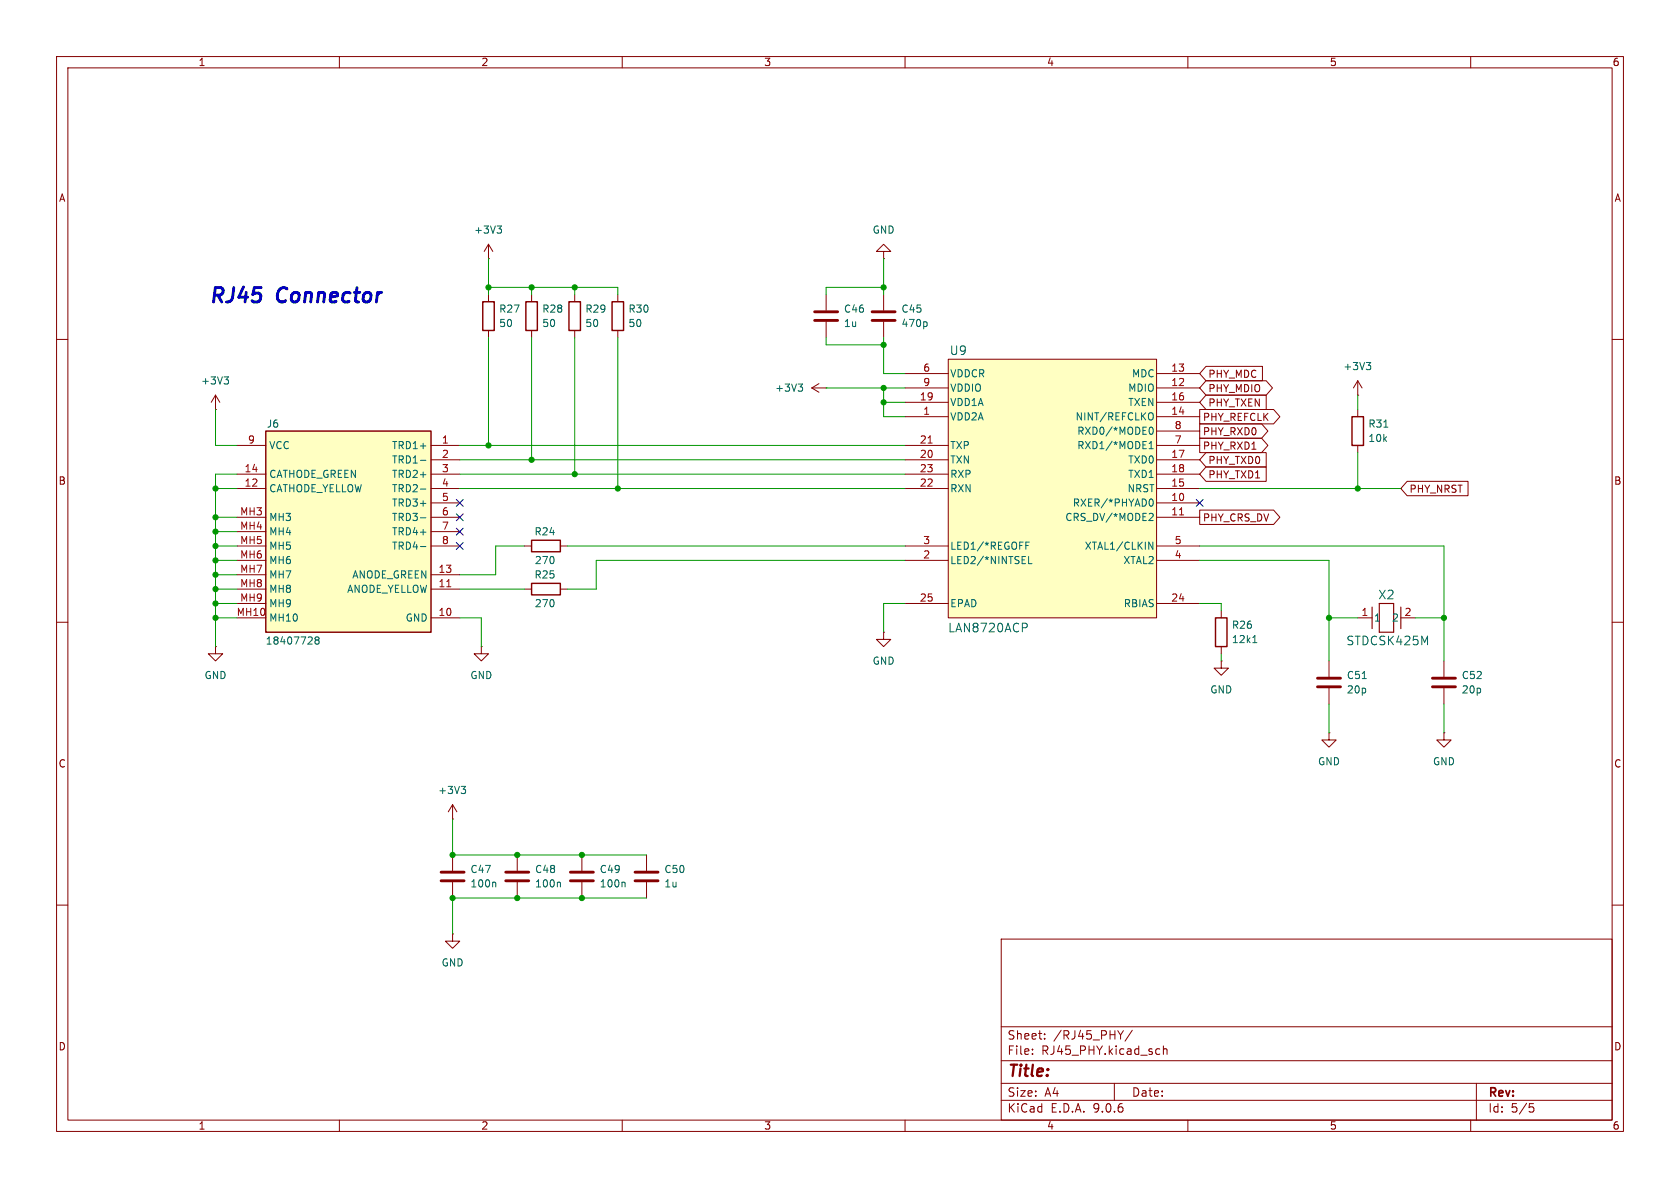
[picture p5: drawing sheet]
<svg xmlns="http://www.w3.org/2000/svg" width="297mm" height="210mm" viewBox="0 0 297 210" stroke-linecap="round" stroke-linejoin="round" font-family="sans-serif">
<g fill="none" stroke="#840000" stroke-width=".18">
<path d="M10 10h277v190h-277zM12 12h273v186h-273zM60 10v2M110 10v2M160 10v2M210 10v2M260 10v2M10 60h2M285 60h2M10 110h2M285 110h2M10 160h2"/>
<path d="M177 166h108v32h-108zM285 160h2M60 198v2M110 198v2M160 198v2M177 194.5h108M177 191.5h108M177 187.5h108M177 181.5h108M182.5 186.3v.1M182.5 185.5v.1M184.7 183.6v.1"/>
<path d="M184.7 182.8v.1M197 191.5v3M198.6 182.2l-.5 .8M200.2 182.1l-1.3 2M204.6 185.4l.4 .1M205 186.3l-.4 .1M205.7 185.5l.2-.1 .3 .1 .1 .9M205.7 184.9v1.5M210 198v2M260 198v2M261 191.5v6.5M270.4 195.1h.7"/>
<path d="M270.5 195.7h.4l.3 .3-.2 .5-.5 .1"/>
</g>
<path d="M167.6 63.5h36.9v45.7h-36.9z" fill="#ffffc2"/>
<g fill="none" stroke="#840000" stroke-width=".18">
<path d="M160 66h7.6M160 68.6h7.6M160 71.1h7.6M160 73.7h7.6M160 78.7h7.6M167.6 63.5h36.9v45.7h-36.9zM204.5 66h7.6M204.5 68.6h7.6M204.5 71.1h7.6M204.5 73.7h7.6M204.5 78.7h7.6M204.5 76.2h7.6"/>
<path d="M160 81.3h7.6M160 83.8h7.6M160 86.4h7.6M160 96.5h7.6M160 99.1h7.6M204.5 81.3h7.6M204.5 83.8h7.6M204.5 86.4h7.6M204.5 96.5h7.6M204.5 99.1h7.6M204.5 88.9h7.6M204.5 91.4h7.6"/>
<path d="M160 106.7h7.6M204.5 106.7h7.6"/>
</g>
<path d="M164.1 78.3h.7M208.5 91h.7" fill="none" stroke="#a90000" stroke-width=".18"/>
<path d="M203.1 79.3h.8M203.1 78.4l.4-.4v1.3M203.3 75.6l.2-.1a.68 .68 0 0 1 .4 .6 .68 .68 0 0 1-.4 .7l-.2-.1-.2-.4zM203.3 73a.43 .43 0 0 1 .6 .4v.4a.43 .43 0 0 1-.6 .4M181.4 96.4h.4M181.4 95.8h.6M181.8 98.4v1.2h.6M203.1 95.8l.7 1.3v-1.3M203.3 88.3l.2-.1a.68 .68 0 0 1 .4 .6 .68 .68 0 0 1-.4 .7l-.2-.1M203.3 90.7l.5 .1 .1 .3-.8 .9h.8M181.3 110.2l.3 .3-.1 .3-.2 .2" fill="none" stroke="#006464" stroke-width=".18"/>
<path d="M47 76.2h29.2v35.6h-29.2z" fill="#ffffc2"/>
<path d="M85.3 53.3h2.1v5.1h-2.1zM93 53.3h2v5.1h-2zM100.6 53.3h2v5.1h-2zM108.2 53.3h2v5.1h-2zM47 76.2h29.2v35.6h-29.2zM239 73.7h2v5h-2zM94 95.5h5.1v2h-5.1zM94 103.1h5.1v2.1h-5.1zM214.9 109.2h2v5.1h-2z" fill="none" stroke="#840000" stroke-width=".25"/>
<g fill="none" stroke="#840000" stroke-width=".18">
<path d="M86.4 45.7h.1M86.4 43.2v2.5M86.4 52.1v1.2M86.4 58.4v1.3M86.4 43.2l-.8 1.3M86.4 43.2l.7 1.3M94 52.1v1.2M94 58.4v1.3M101.6 52.1v1.2M101.6 58.4v1.3M109.2 52.1v1.2M109.2 58.4v1.3"/>
<path d="M146 52.1v2.8M146 56.9v2.8M156.2 44.5h1.3l-1.3-1.3-1.3 1.3h1.3v1.2M156.2 45.7h.1M156.2 52.1v2.8M156.2 56.9v2.8M38.1 72.4h.1M38.1 69.9l-.8 1.2M38.1 69.9l.8 1.2M38.1 69.9v2.5M41.9 78.7h5.1M76.2 78.7h5.1"/>
<path d="M143.5 68.6l1.3 .7M143.5 68.6h2.5M144.8 67.8l-1.3 .8M146 68.6h.1M212.1 77.5h10.9l1.2 1.2-1.2 1.3h-10.9zM212.1 72.4h13.1l1.1 1.3-1.1 1.2h-13.1zM212.1 74.9h10.9l1.2 1.3-1.2 1.3h-10.9zM213.2 64.8h10v2.5h-10l-1.1-1.3zM213.2 67.3h10.6l1.2 1.3-1.2 1.3h-10.6l-1.1-1.3zM213.2 69.8h10.6v2.6h-10.6l-1.1-1.3zM240 69.9h.1M240 67.3l-.7 1.3"/>
<path d="M240 67.3l.8 1.3M240 67.3v2.6M240 72.4v1.3M240 78.7v1.3M41.9 83.8h5.1M41.9 86.4h5.1M41.9 91.4h5.1M41.9 94h5.1M41.9 96.5h5.1M41.9 99.1h5.1M76.2 83.8h5.1M76.2 86.4h5.1"/>
<path d="M76.2 91.4h5.1M76.2 94h5.1M76.2 96.5h5.1M76.2 81.3h5.1M76.2 88.9h5.1M92.7 96.5h1.3M99.1 96.5h1.2M212.1 90.2h13.1l1.1 1.2-1.1 1.3h-13.1zM213.2 80h10.6v2.6h-10.6l-1.1-1.3zM213.2 82.5h10.6v2.6h-10.6l-1.1-1.3zM248.8 85.1h10.7v2.5h-10.7l-1.2-1.2zM38.1 114.3v1.3h1.3l-1.3 1.2-1.3-1.2h1.3"/>
<path d="M38.1 114.3h.1M41.9 101.6h5.1M41.9 104.1h5.1M41.9 106.7h5.1M41.9 109.2h5.1M76.2 101.6h5.1M76.2 104.1h5.1M76.2 109.2h5.1M85.1 114.3v1.3h1.3l-1.3 1.2-1.3-1.2h1.3M85.1 114.3h.1M92.7 104.1h1.3M99.1 104.1h1.2"/>
<path d="M156.2 111.8v1.2h1.3l-1.3 1.3-1.3-1.3h1.3M156.2 111.8h.1M215.9 116.8v1.3h1.3l-1.3 1.3-1.3-1.3h1.3M215.9 116.8h.1M215.9 108v1.2M215.9 114.3v1.3M234.9 116.8v2.8M240 109.2h2.6M247.6 109.2h2.6M255.3 116.8v2.8M234.9 129.5v1.3h1.3l-1.3 1.3-1.2-1.3h1.2M234.9 129.5h.1"/>
<path d="M234.9 121.7v2.8M255.3 129.5v1.3h1.2l-1.2 1.3-1.3-1.3h1.3M255.3 129.5h.1M255.3 121.7v2.8M80 144.8h.1M80 142.2l-.8 1.3M80 142.2l.8 1.3M80 142.2v2.6M80 151.1v2.8M80 156v2.8M91.4 151.1v2.8M91.4 156v2.8"/>
<path d="M102.9 151.1v2.8M102.9 156v2.8M114.3 151.1v2.8M114.3 156v2.8M80 165.1v1.3h1.3l-1.3 1.2-1.3-1.2h1.3M80 165.1h.1"/>
</g>
<g fill="none" stroke="#006464" stroke-width=".18">
<path d="M87.9 39.9h.8l-.5 .5M88.4 40.4l.3 .3v.3l-.3 .2M163.7 56.9l.2 .2v.4l-.2 .2M39.6 66.6h.8l-.4 .5M40.2 67.1l.2 .2v.3l-.2 .3M141.1 67.9h.8l-.4 .5M141.6 68.4l.3 .2v.3l-.3 .3M241.5 64.1h.8l-.4 .5M242.1 64.6l.2 .2v.3l-.2 .2M244.6 75.5h.8M74.3 81.4h1M74.3 86.5h1"/>
<path d="M74.3 91.5h1M74.3 96.6h1M55.9 113.1l-.2-.2 .2-.3h.3l.2 .2-.2 .3M55.9 113.1l-.2 .3v.3l.2 .2 .4-.1 .1-.2v-.2l-.2-.3M55.9 113.1h.3M221.5 113.6h.7M221.7 112.5l.1-.2v1.3M240.8 120h.8M81.5 139h.8l-.4 .5M82.1 139.5l.2 .2v.3l-.2 .3M87.5 155.9l.1 .2v.7M98.9 155.9l.2 .2v.7"/>
<path d="M110.3 155.9l.2 .2v.7"/>
</g>
<path d="M79 103.7h.7" fill="none" stroke="#a90000" stroke-width=".18"/>
<g fill="none" stroke="#840000" stroke-width=".51">
<path d="M144 55.1h4.1M144 56.6h4.1M154.2 55.1h4M154.2 56.6h4M232.9 119.9h4.1M253.2 119.9h4.1M232.9 121.4h4.1M253.2 121.4h4.1M78 154.2h4M78 155.7h4M89.4 154.2h4.1M89.4 155.7h4.1"/>
<path d="M100.8 154.2h4.1M100.8 155.7h4.1M112.3 154.2h4M112.3 155.7h4"/>
</g>
<path d="M242.6 107.3v3.8M243.8 106.7v5.1h2.6v-5.1M247.6 107.3v3.8" fill="none" stroke="#840000" stroke-width=".2"/>
<g fill="none" stroke="#009600" stroke-width=".18">
<path d="M86.4 45.7v6.4M86.4 59.7v19M86.4 50.8h22.8v1.3M94 50.8v1.3M94 59.7v21.6M101.6 50.8v1.3M101.6 59.7v24.1M109.2 59.7v26.7M146 59.7v1.3h10.2M156.2 45.7v6.4M156.2 59.7v6.3h3.8M156.2 50.8h-10.2v1.3"/>
<path d="M38.1 72.4v6.3h3.8M81.3 78.7h78.7M146 68.6h14M156.2 68.6v5.1h3.8M156.2 71.1h3.8M240 69.9v2.5M38.1 99.1h3.8M38.1 91.4h3.8M38.1 86.4h3.8M38.1 94h3.8M38.1 96.5h3.8M41.9 83.8h-3.8v30.5"/>
<path d="M81.3 83.8h78.7M81.3 81.3h78.7M81.3 86.4h78.7M92.7 96.5h-5.1v5.1h-6.3M100.3 96.5h59.7M160 99.1h-54.6v5h-5.1M212.1 99.1h22.8v17.7M212.1 86.4h35.5M212.1 96.5h43.2v20.3M240 80v6.4M38.1 106.7h3.8M38.1 109.2h3.8"/>
<path d="M38.1 104.1h3.8M38.1 101.6h3.8M81.3 109.2h3.8v5.1M81.3 104.1h11.4M160 106.7h-3.8v5.1M212.1 106.7h3.8v1.3M215.9 115.6v1.2M234.9 109.2h5.1M250.2 109.2h5.1M234.9 124.5v5M255.3 124.5v5M80 144.8v6.3h34.3"/>
<path d="M114.3 158.8h-34.3v6.3"/>
</g>
<path d="M80.7 95.9l1.2 1.2M80.7 93.4l1.2 1.2M80.7 90.8l1.2 1.2M80.7 88.3l1.2 1.2M81.9 95.9l-1.2 1.2M81.9 93.4l-1.2 1.2M81.9 90.8l-1.2 1.2M81.9 88.3l-1.2 1.2M211.5 88.3l1.2 1.2M212.7 88.3l-1.2 1.2" fill="none" stroke="#000084" stroke-width=".18"/>
<g fill="#009600" stroke="#009600" stroke-width=".18">
<circle cx="234.9" cy="109.2" r=".46"/>
<circle cx="240" cy="86.4" r=".46"/>
<circle cx="255.3" cy="109.2" r=".46"/>
<circle cx="156.2" cy="71.1" r=".46"/>
<circle cx="156.2" cy="68.6" r=".46"/>
<circle cx="101.6" cy="83.8" r=".46"/>
<circle cx="38.1" cy="86.4" r=".46"/>
<circle cx="38.1" cy="91.4" r=".46"/>
<circle cx="38.1" cy="109.2" r=".46"/>
<circle cx="38.1" cy="104.1" r=".46"/>
<circle cx="38.1" cy="106.7" r=".46"/>
<circle cx="38.1" cy="94" r=".46"/>
<circle cx="38.1" cy="96.5" r=".46"/>
<circle cx="38.1" cy="101.6" r=".46"/>
<circle cx="38.1" cy="99.1" r=".46"/>
<circle cx="94" cy="81.3" r=".46"/>
<circle cx="86.4" cy="78.7" r=".46"/>
<circle cx="109.2" cy="86.4" r=".46"/>
<circle cx="156.2" cy="50.8" r=".46"/>
<circle cx="94" cy="50.8" r=".46"/>
<circle cx="86.4" cy="50.8" r=".46"/>
<circle cx="101.6" cy="50.8" r=".46"/>
<circle cx="156.2" cy="61" r=".46"/>
<circle cx="91.4" cy="158.8" r=".46"/>
<circle cx="91.4" cy="151.1" r=".46"/>
<circle cx="80" cy="158.8" r=".46"/>
<circle cx="80" cy="151.1" r=".46"/>
<circle cx="102.9" cy="158.8" r=".46"/>
<circle cx="102.9" cy="151.1" r=".46"/>
</g>
<g font-size="3.5" fill="#0000c2">
<text x="36.8" y="53.7">RJ45</text>
<text x="49.1" y="53.7">Connector</text>
</g>
<text font-size="2.8" fill="#840000" x="178" y="190.9">Title:</text>
<g font-size="2.1" fill="#006464">
<text x="167.8" y="63">U9</text>
<text x="243.6" y="106.1">X2</text>
<text x="167.5" y="112">LAN8720ACP</text>
<text x="237.9" y="114.3">STDCSK425M</text>
</g>
<g font-size="2.1" fill="#840000">
<text x="178" y="184">Sheet:</text>
<text x="186.2" y="184">/RJ45_PHY/</text>
<text x="178" y="186.7">File:</text>
<text x="184.1" y="186.7">RJ45_PHY.kicad_sch</text>
<text x="178" y="196.9">KiCad</text>
<text x="178" y="194.1">Size:</text>
<text x="184.7" y="194.1">A4</text>
<text x="185.7" y="196.9">E.D.A.</text>
<text x="193.3" y="196.9">9.0.6</text>
<text x="200" y="194.1">Date:</text>
<text x="263" y="194.3">Rev:</text>
<text x="263" y="196.9">Id:</text>
<text x="267.1" y="196.9">5/5</text>
</g>
<g font-size="1.8" fill="#840000">
<text x="35" y="11.9">1</text>
<text x="85" y="11.9">2</text>
<text x="135" y="11.9">3</text>
<text x="185" y="11.9">4</text>
<text x="235" y="11.9">5</text>
<text x="285" y="11.9">6</text>
<text x="10.3" y="35.9">A</text>
<text x="285.3" y="35.9">A</text>
<text x="213.5" y="67">PHY_MDC</text>
<text x="213.5" y="69.5">PHY_MDIO</text>
<text x="212.6" y="74.6">PHY_REFCLK</text>
<text x="212.6" y="77.2">PHY_RXD0</text>
<text x="213.5" y="72.1">PHY_TXEN</text>
<text x="212.6" y="79.7">PHY_RXD1</text>
<text x="213.5" y="82.2">PHY_TXD0</text>
<text x="10.3" y="85.9">B</text>
<text x="213.5" y="84.8">PHY_TXD1</text>
<text x="249.1" y="87.3">PHY_NRST</text>
<text x="285.3" y="85.9">B</text>
<text x="212.6" y="92.4">PHY_CRS_DV</text>
<text x="10.3" y="135.9">C</text>
<text x="285.3" y="135.9">C</text>
<text x="10.3" y="185.9">D</text>
<text x="285.3" y="185.9">D</text>
<text x="35" y="199.9">1</text>
<text x="85" y="199.9">2</text>
<text x="135" y="199.9">3</text>
<text x="185" y="199.9">4</text>
<text x="235" y="199.9">5</text>
<text x="285" y="199.9">6</text>
</g>
<g font-size="1.8" fill="#006464">
<text x="83.7" y="41.5">+3V3</text>
<text x="154.2" y="41.5">GND</text>
<text x="88.1" y="55.5">R27</text>
<text x="88.1" y="58">50</text>
<text x="95.8" y="55.5">R28</text>
<text x="95.8" y="58">50</text>
<text x="103.4" y="55.5">R29</text>
<text x="103.4" y="58">50</text>
<text x="111" y="55.5">R30</text>
<text x="111" y="58">50</text>
<text x="149.1" y="58">1u</text>
<text x="149.1" y="55.5">C46</text>
<text x="159.3" y="58">470p</text>
<text x="159.3" y="55.5">C45</text>
<text x="237.4" y="65.6">+3V3</text>
<text x="35.5" y="68.2">+3V3</text>
<text x="136.9" y="69.4">+3V3</text>
<text x="167.9" y="66.9">VDDCR</text>
<text x="167.9" y="69.4">VDDIO</text>
<text x="167.9" y="72">VDD1A</text>
<text x="199.4" y="69.4">MDIO</text>
<text x="199.4" y="72">TXEN</text>
<text x="200" y="66.9">MDC</text>
<text x="47.1" y="75.8">J6</text>
<text x="167.9" y="74.5">VDD2A</text>
<text x="190" y="74.5">NINT/REFCLKO</text>
<text x="190.3" y="77.1">RXD0/*MODE0</text>
<text x="241.8" y="75.8">R31</text>
<text x="47.5" y="79.6">VCC</text>
<text x="69.2" y="79.6">TRD1+</text>
<text x="69.2" y="82.1">TRD1-</text>
<text x="167.9" y="79.6">TXP</text>
<text x="167.9" y="82.1">TXN</text>
<text x="190.3" y="79.6">RXD1/*MODE1</text>
<text x="199.4" y="82.1">TXD0</text>
<text x="241.8" y="78.3">10k</text>
<text x="47.5" y="84.7">CATHODE_GREEN</text>
<text x="47.5" y="87.2">CATHODE_YELLOW</text>
<text x="69.2" y="84.7">TRD2+</text>
<text x="69.2" y="87.2">TRD2-</text>
<text x="69.2" y="89.8">TRD3+</text>
<text x="167.9" y="84.7">RXP</text>
<text x="167.9" y="87.2">RXN</text>
<text x="189.6" y="89.8">RXER/*PHYAD0</text>
<text x="199.2" y="87.2">NRST</text>
<text x="199.4" y="84.7">TXD1</text>
<text x="47.5" y="92.3">MH3</text>
<text x="47.5" y="94.8">MH4</text>
<text x="69.2" y="92.3">TRD3-</text>
<text x="69.2" y="94.8">TRD4+</text>
<text x="94.4" y="94.8">R24</text>
<text x="188.2" y="92.3">CRS_DV/*MODE2</text>
<text x="47.5" y="97.4">MH5</text>
<text x="47.5" y="99.9">MH6</text>
<text x="69.2" y="97.4">TRD4-</text>
<text x="94.5" y="99.9">270</text>
<text x="167.9" y="97.4">LED1/*REGOFF</text>
<text x="167.9" y="99.9">LED2/*NINTSEL</text>
<text x="191.7" y="97.4">XTAL1/CLKIN</text>
<text x="198.5" y="99.9">XTAL2</text>
<text x="47.5" y="102.5">MH7</text>
<text x="47.5" y="105">MH8</text>
<text x="47.5" y="107.5">MH9</text>
<text x="61.3" y="105">ANODE_YELLOW</text>
<text x="62.2" y="102.5">ANODE_GREEN</text>
<text x="94.4" y="102.5">R25</text>
<text x="94.5" y="107.5">270</text>
<text x="167.9" y="107.5">EPAD</text>
<text x="198.6" y="107.5">RBIAS</text>
<text x="47.5" y="110.1">MH10</text>
<text x="71.6" y="110.1">GND</text>
<text x="217.7" y="111.4">R26</text>
<text x="217.7" y="113.9">12k1</text>
<text x="242.8" y="110.1">1</text>
<text x="246" y="110.1">2</text>
<text x="46.9" y="114.1">18407728</text>
<text x="154.2" y="117.7">GND</text>
<text x="36.1" y="120.2">GND</text>
<text x="83.1" y="120.2">GND</text>
<text x="213.9" y="122.8">GND</text>
<text x="238" y="120.2">C51</text>
<text x="238" y="122.8">20p</text>
<text x="258.3" y="120.2">C52</text>
<text x="258.3" y="122.8">20p</text>
<text x="232.9" y="135.5">GND</text>
<text x="253.2" y="135.5">GND</text>
<text x="77.4" y="140.6">+3V3</text>
<text x="83.1" y="154.5">C47</text>
<text x="94.5" y="154.5">C48</text>
<text x="105.9" y="154.5">C49</text>
<text x="117.4" y="154.5">C50</text>
<text x="83.1" y="157.1">100n</text>
<text x="94.5" y="157.1">100n</text>
<text x="105.9" y="157.1">100n</text>
<text x="117.4" y="157.1">1u</text>
<text x="78" y="171">GND</text>
</g>
<g font-size="1.8" fill="#a90000">
<text x="163.1" y="65.8">6</text>
<text x="207" y="65.8">13</text>
<text x="162.5" y="70.9">19</text>
<text x="163.1" y="68.3">9</text>
<text x="207" y="68.3">12</text>
<text x="207" y="70.9">16</text>
<text x="163.1" y="73.4">1</text>
<text x="207" y="73.4">14</text>
<text x="207.6" y="75.9">8</text>
<text x="43.1" y="83.6">14</text>
<text x="43.7" y="78.5">9</text>
<text x="78" y="78.5">1</text>
<text x="78" y="81">2</text>
<text x="78" y="83.6">3</text>
<text x="162.5" y="78.5">21</text>
<text x="162.5" y="81">20</text>
<text x="162.5" y="83.6">23</text>
<text x="207" y="81">17</text>
<text x="207" y="83.6">18</text>
<text x="207.6" y="78.5">7</text>
<text x="43.1" y="86.1">12</text>
<text x="78" y="86.1">4</text>
<text x="78" y="88.6">5</text>
<text x="162.5" y="86.1">22</text>
<text x="207" y="86.1">15</text>
<text x="207" y="88.6">10</text>
<text x="42.4" y="91.2">MH3</text>
<text x="42.4" y="93.7">MH4</text>
<text x="78" y="91.2">6</text>
<text x="78" y="93.7">7</text>
<text x="207" y="91.2">11</text>
<text x="42.4" y="96.3">MH5</text>
<text x="42.4" y="98.8">MH6</text>
<text x="42.4" y="101.3">MH7</text>
<text x="77.4" y="101.3">13</text>
<text x="78" y="96.3">8</text>
<text x="163.1" y="96.3">3</text>
<text x="163.1" y="98.8">2</text>
<text x="207.6" y="96.3">5</text>
<text x="207.6" y="98.8">4</text>
<text x="42.4" y="103.9">MH8</text>
<text x="42.4" y="106.4">MH9</text>
<text x="77.4" y="103.9">11</text>
<text x="162.5" y="106.4">25</text>
<text x="207" y="106.4">24</text>
<text x="41.7" y="109">MH10</text>
<text x="77.4" y="109">10</text>
<text x="240.6" y="109">1</text>
<text x="248.2" y="109">2</text>
</g>
</svg>
